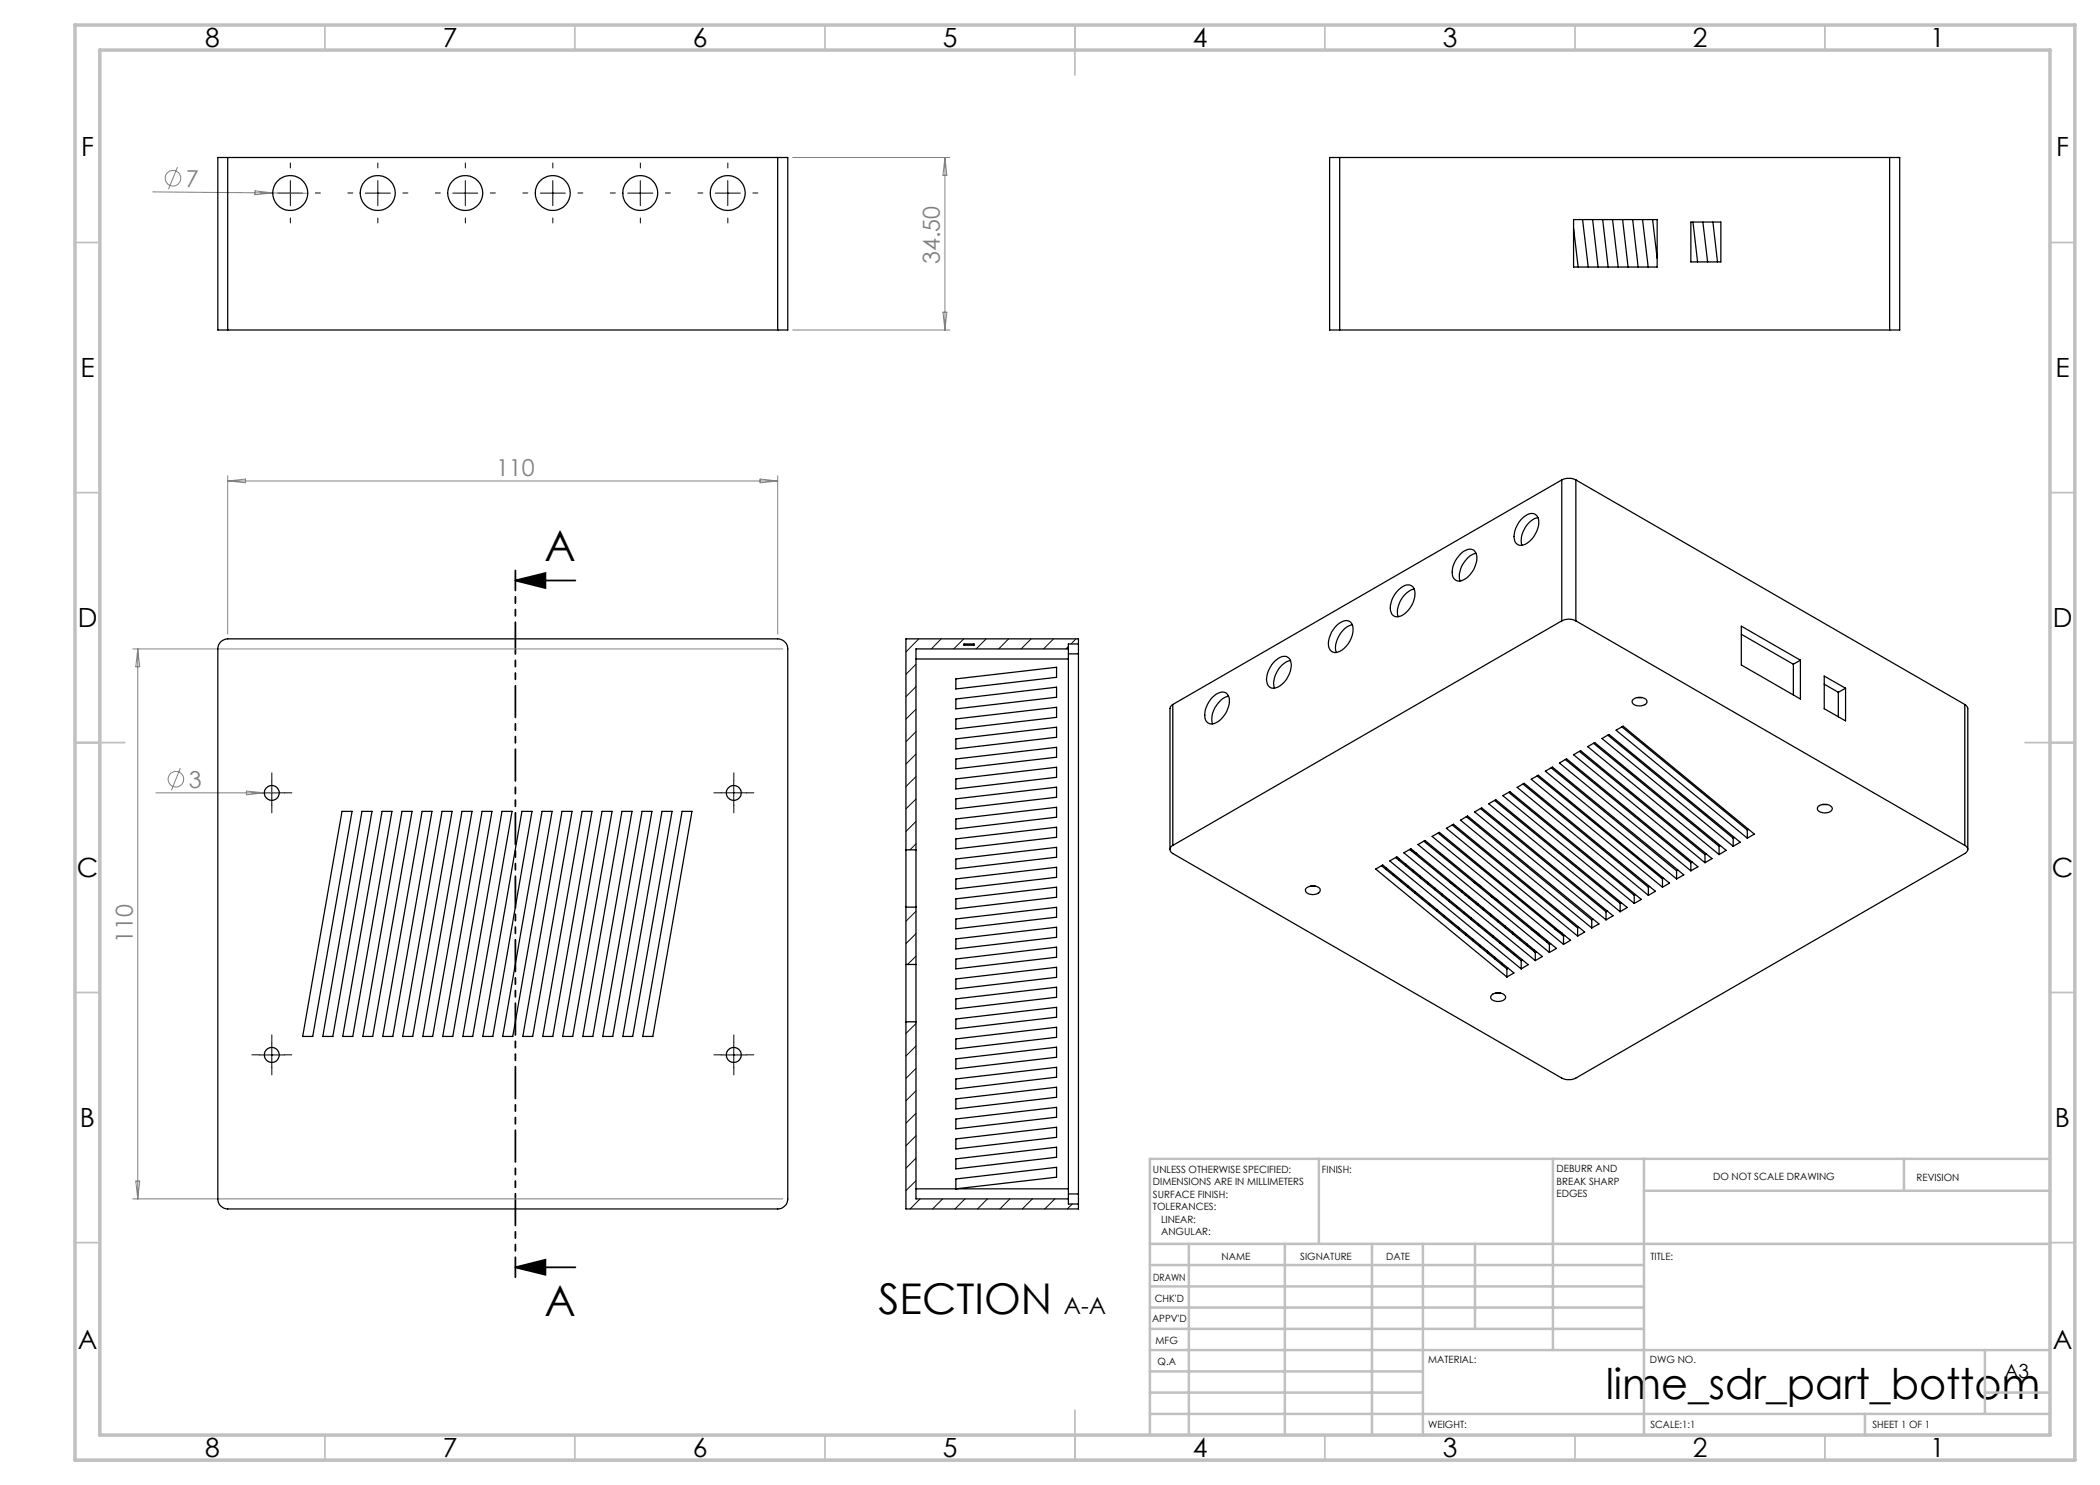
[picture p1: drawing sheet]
<svg xmlns="http://www.w3.org/2000/svg" width="420mm" height="297mm" viewBox="0 0 420 297" stroke-linecap="round" stroke-linejoin="round" font-family="sans-serif">
<g fill="none" stroke="#808080" stroke-width=".2">
<path d="M30.6 38.4l23.9 .2M35.5 33.4l-1.8 4.4M51 38.2l3.5 .4-3.5 .3zM54.5 38.6l7.1 .1M158.5 31.5h31.5M189 31.5v34.5M189 31.5l.4 3.6h-.8zM158.5 66h31.5M188.6 62.4h.8l-.4 3.6zM45.5 95.2v31.6M45.5 96.2h110M45.5 96.2l3.6-.4v.8z"/>
<path d="M152 95.8l3.5 .4-3.5 .4zM155.5 95.2v31.6M26.6 129.8h130M27.6 129.8v110M27.6 129.8l.3 3.5h-.7zM31.2 158.6h24.6M36.1 153.6l-1.8 4.5M49.3 158.2l3.5 .4-3.5 .4zM26.6 239.8h130M27.2 236.2h.7l-.3 3.6z"/>
<circle cx="34.6" cy="35.6" r="1.57"/>
<circle cx="35.2" cy="155.9" r="1.55"/>
</g>
<path d="M103 116.1l6.1-1.5v3zM103 116.1h12.1M103 253.5l6.1-1.5v2.9zM103 253.5h12.1" fill="none" stroke="#000" stroke-width=".35"/>
<g fill="none" stroke="#000" stroke-width=".2" stroke-dasharray="15.2 1.3 1.3 1.3">
<path d="M53.1 38.6h-1M58.1 33.6v-1M63.1 38.6h1M70.6 38.6h-1M75.6 33.6v-1M80.6 38.6h1M88.1 38.6h-1M93.1 33.6v-1M98.1 38.6h1M105.6 38.6h-1M110.6 33.6v-1M115.6 38.6h1"/>
<path d="M123.1 38.6h-1M128.1 33.6v-1M133.1 38.6h1M140.6 38.6h-1M145.6 33.6v-1M150.6 38.6h1M58.1 43.6v1M75.6 43.6v1M93.1 43.6v1M110.6 43.6v1M128.1 43.6v1M145.6 43.6v1"/>
<path d="M51.9 158.6h-1.5M54.4 156.1v-1.5M56.9 158.6h1.5M144.3 158.6h-1.5M146.8 156.1v-1.5M149.3 158.6h1.5M54.4 161.1v1.5M146.8 161.1v1.5M51.9 211h-1.5M54.4 208.5v-1.5M54.4 213.5v1.5M56.9 211h1.5"/>
<path d="M144.3 211h-1.5M146.8 208.5v-1.5M146.8 213.5v1.5M149.3 211h1.5"/>
</g>
<g fill="none" stroke="#000" stroke-width=".2">
<path d="M55.6 38.6h4.9M58.1 36.1v5M73.1 38.6h5M75.6 36.1v5M90.6 38.6h5M93.1 36.1v5M108.1 38.6h5M110.6 36.1v5M125.6 38.6h5M128.1 36.1v5M143.1 38.6h5M145.6 36.1v5"/>
<path d="M183.2 132.9l-2 2M183.2 137.3l-2 2M183.8 127.8l-2.6 2.6M188.2 127.8l-1.9 2M192.8 127.8l-2.1 2M197.2 127.8l-2 2M201.7 127.8l-2 2M206.2 127.8l-2 2M210.7 127.8l-2 2M213.7 129.3l-.5 .5M215.2 127.8l-1 1M51.9 158.6h5"/>
<path d="M54.4 156.1v5M144.3 158.6h5M146.8 156.1v5M183.2 141.8l-2 2M183.2 146.3l-2 2M183.2 150.8l-2 2M183.2 155.3l-2 2M183.2 159.8l-2 2M183.2 164.3l-2 2M183.2 168.8l-1.2 1.2M183.2 182.2l-2 2.1M183.2 186.7l-2 2"/>
<path d="M183.2 191.2l-1.7 1.7M51.9 211h5M54.4 208.5v5M144.3 211h5M146.8 208.5v5M183.2 204.7l-2 2M183.2 209.2l-2 2M183.2 213.7l-2 2M183.2 218.2l-2 2M183.2 222.7l-2 1.9M183.2 227.2l-2 2M183.2 231.6l-2 2"/>
<path d="M183.2 236.1l-2 2M184 239.8l-2 2M188.5 239.8l-2 2M193 239.8l-2 2M197.5 239.8l-2 2M202 239.8l-2 2M206.5 239.8l-2 2M211 239.8l-2 2M214.5 240.8l-1 1"/>
</g>
<path d="M103.1 114.1v141.3" fill="none" stroke="#000" stroke-width=".35" stroke-dasharray="6.3 1.3 1.3 1.3 1.3 1.3" stroke-dashoffset="2.3"/>
<g fill="none" stroke="#c0c0c0" stroke-width=".35">
<path d="M65 5v5M115 5v5M165 5v5M215 5v10M265 5v5M315 5v5M365 5v5M15 48.5h5M410 48.5h5M15 98.5h5M410 98.5h5M15 148.5h10"/>
<path d="M405 148.5h10M15 198.5h5M410 198.5h5M15 248.5h5M410 248.5h5M65 287v5M115 287v5M165 287v5M215 282v10M265 287v5M315 287v5M365 287v5"/>
</g>
<g fill="none" stroke="#c0c0c0" stroke-width=".5">
<path d="M263.8 231.8v17M310.6 231.8v38.2M328.8 231.8v55.2M328.8 238.2h81.2M380.8 231.8v6.4M410 231.8h-180v55.2M230 248.8h180M230 257.3h98.8M230 253h98.8M237.8 248.8v38.2M257 248.8v38.2M274.4 248.8v38.2"/>
<path d="M284.6 248.8v38.2M295 248.8v17M230 265.8h98.8M230 261.5h98.8M230 278.5h54.6M230 274.3h54.6M230 270h180M397 278.5h13M397 270v12.8M230 282.8h180M373 282.8v4.2"/>
</g>
<path d="M15 5h400v287h-400zM20 10h390v277h-390z" fill="none" stroke="#c0c0c0" stroke-width=".7"/>
<path d="M103 116.1l6.1-1.5v3zM103 253.5l6.1-1.5v2.9z" fill="#000"/>
<g fill="none" stroke="#000" stroke-width=".25">
<path d="M45.5 31.5h-1.9v34.5h1.9M45.5 31.5v34.5M45.5 31.5h110M155.5 31.5h2.1v34.5h-2.1M155.5 31.5v34.5M267.9 31.5h-2v34.5h2M267.9 31.5h110M267.9 31.5v34.5M377.9 31.5h2v34.5h-2M377.9 31.5v34.5M314.7 43.9h16.7v9.5h-16.7zM314.7 45.6l.9 7.8"/>
<path d="M316.5 43.9l1.1 9.5M318.5 43.9l1.1 9.5M320.5 43.9l1.1 9.5M322.5 43.9l1.1 9.5M324.5 43.9l1.1 9.5M326.5 43.9l1.1 9.5M328.5 43.9l1.1 9.5M330.5 43.9l.9 7.8M338.2 44.4h6v8h-6zM338.6 44.4l.9 8M340.6 44.4l.9 8M342.6 44.4l.9 8"/>
<path d="M45.5 66h110M267.9 66h110M312.3 96a3.3 3.3 0 0 1 2.9 0M312.3 96v28.2M312.3 96l-77.7 44.9M315.2 96v28.2M315.2 96l77.8 44.9M279.4 118.2l.5-.4a1.91 1.91 0 0 1 2.7-.4 4.1 4.1 0 0 1-1 4.7 2.47 2.47 0 0 1-2.9 1.1 2.4 2.4 0 0 1-.5-2.7l.5-1.2zM282.8 117.8a4.9 4.9 0 0 0-3.2 5.6M292.2 110.7a1.9 1.9 0 0 1 2.8-.4 3.8 3.8 0 0 1-.6 4.1 3.3 3.3 0 0 1-3 1.8 1.78 1.78 0 0 1-.9-2.3 5.6 5.6 0 0 1 1.7-3.2zM295.2 110.7a4.9 4.9 0 0 0-3.2 5.5M304.2 104l.4-.5a1.92 1.92 0 0 1 2.8-.4 3.8 3.8 0 0 1-.6 4.2l-.4 .5a2.51 2.51 0 0 1-2.9 1.1 3 3 0 0 1 0-3.9z"/>
<path d="M307.6 103.5a4.8 4.8 0 0 0-3.2 5.6M44.1 128.4l.7-.5 .7-.1h110a2.05 2.05 0 0 1 2.1 2v110a2.05 2.05 0 0 1-2.1 2h-110a1.99 1.99 0 0 1-1.9-2v-110a1.91 1.91 0 0 1 .5-1.4zM183.2 131.8h30.5M191.2 135.8l20.1-2.3v2l-20.1 2.3zM191.2 139.8l20.1-2.4v2l-20.1 2.4zM192.8 128.8h2v.2h-2zM213.7 129.8v2M213.7 129.8h-30.5v110h30.5M213.7 131.8v106M213.7 130.8h2M215.7 128.8v2M215.7 128.8v-1h-34.5v114h34.5v-1"/>
<path d="M215.7 128.8h-2v1M215.7 130.8v108M242.3 139.7a2.92 2.92 0 0 1 2.6-1.2 2.03 2.03 0 0 1 .8 2.8 4.7 4.7 0 0 1-3.4 3.5 1.5 1.5 0 0 1-1.4-1.8 5.5 5.5 0 0 1 1.4-3.3zM245.7 139.2a4.9 4.9 0 0 0-3.2 5.6M254.7 132.5l.4-.4a1.92 1.92 0 0 1 2.8-.4 4.2 4.2 0 0 1-1 4.7 2.51 2.51 0 0 1-2.9 1 3 3 0 0 1 0-3.8zM258.1 132.1a4.8 4.8 0 0 0-3.2 5.6M267.1 125.4l.4-.4a1.94 1.94 0 0 1 2.8-.4 4.4 4.4 0 0 1-1.5 5.1 1.9 1.9 0 0 1-2.7 .3 3.8 3.8 0 0 1 .6-4.1zM270.5 125a4.8 4.8 0 0 0-3.2 5.5M312.3 124.2a3 3 0 0 1 2.9 0M312.3 124.2l-77.7 44.9M315.2 124.2l77.8 44.9M326.6 139.9a1.87 1.87 0 0 1 2.8 .4 1.43 1.43 0 0 1-2 .8 .79 .79 0 0 1-.8-.3 .79 .79 0 0 1 0-.9z"/>
<path d="M327.4 139.5h1M348.3 125.2l11.8 6.8v7.8l-11.8-6.8zM348.3 126.9l10.4 6M358.7 132.9v6.1M360.1 132l-1.4 .9M364.8 135.2l4.3 2.5v6.5l-4.3-2.5zM364.8 136.8l2.9 1.7M367.7 138.5v4.9M369.1 137.7l-1.4 .8M191.2 143.8l20.1-2.3v2l-20.1 2.3zM191.2 147.8l20.1-2.4v2.1l-20.1 2.3zM191.2 151.8l20.1-2.3v1.9l-20.1 2.4z"/>
<path d="M191.2 155.8l20.1-2.3v2l-20.1 2.3zM191.2 159.8l20.1-2.4v2.1l-20.1 2.3zM234.6 140.9l-.5 .4-.1 .4v28.2M234.6 140.9v28.2M300.6 159.1l1.4-.8 26.3 21.6-1.5 .8zM301.7 158.5l25.1 20.6M303.4 157.5l1.4-.8 26.3 21.6-1.4 .8zM304.6 156.8l25.1 20.6M306.2 155.9l1.5-.9 26.2 21.6-1.4 .8zM307.4 155.2l25.1 20.6M309.1 154.2l1.4-.8 26.3 21.6-1.5 .8zM310.2 153.6l25.1 20.6"/>
<path d="M311.9 152.6l1.4-.8 26.3 21.6-1.4 .8zM313.1 151.9l25.1 20.6M314.7 151l1.4-.9 26.3 21.6-1.4 .8zM315.9 150.3l25.1 20.6M317.5 149.3l1.4-.8 26.3 21.6-1.4 .8zM318.7 148.7l25.1 20.6M320.4 147.7l1.4-.8 26.3 21.5-1.5 .9zM321.6 147l25 20.6M323.2 146l1.4-.8 26.3 21.6-1.4 .8zM324.4 145.4l25.1 20.6M393 140.9l.4 .4 .2 .4v28.2M393 140.9v28.2"/>
<path d="M68.4 162.3h2l-7.9 45h-2zM72.4 162.3h2l-7.8 45h-2zM76.4 162.3h2l-7.8 45h-2.1zM80.4 162.3h2l-7.9 45h-1.9zM84.4 162.3h2l-7.8 45h-2zM88.4 162.3h2l-7.8 45h-2.1zM92.4 162.3h2l-7.9 45h-1.9zM96.4 162.3h2l-7.8 45h-2.1zM100.4 162.3h2l-7.9 45h-1.9zM104.4 162.3h2l-7.8 45h-2zM108.4 162.3h2l-7.8 45h-2.1zM112.4 162.3h2l-7.9 45h-1.9z"/>
<path d="M116.4 162.3h2l-7.8 45h-2.1zM120.4 162.3h2l-7.9 45h-2zM124.4 162.3h2l-7.8 45h-2zM128.4 162.3h2l-7.8 45h-2.1zM132.4 162.3h2l-7.9 45h-1.9zM136.4 162.3h2l-7.8 45h-2zM181.2 170h2M191.2 163.8l20.1-2.3v1.9l-20.1 2.4zM191.2 167.8l20.1-2.4v2.1l-20.1 2.3zM191.2 171.8l20.1-2.3v1.9l-20.1 2.4zM191.2 175.8l20.1-2.3v2l-20.1 2.3zM191.2 179.8l20.1-2.4v2.1l-20.1 2.3z"/>
<path d="M234.6 169.1a.87 .87 0 0 0-.6 .8 .87 .87 0 0 0 .6 .8l77.7 44.9a3.3 3.3 0 0 0 2.9 0l77.8-44.9a.85 .85 0 0 0 .6-.8 .85 .85 0 0 0-.6-.8M261.3 177.6a2.17 2.17 0 0 1 2.7 .1 .93 .93 0 0 1-1.1 1.2h-.4a1.13 1.13 0 0 1-1.4-1zM262.1 177.2h1M262.9 177.2v.1M275.1 173.8l1.4-.8 26.3 21.6-1.4 .8zM276.3 173.1l25.1 20.7M277.2 173.6v.3M278 172.2l1.4-.8 26.2 21.5-1.4 .9zM278.7 174.8v.3M279.1 171.5l25.1 20.6M279.7 171.7l.1 .3M280.1 175.9v.4"/>
<path d="M280.8 170.6l1.4-.8 26.3 21.5-1.4 .8zM281.2 172.8v.4M281.6 177.1v.4M282.6 174v.4M283 178.3v.4M283.4 170.7l-1.5-.8 25.2 20.6M283.6 168.9l1.4-.8 26.3 21.6-1.4 .8zM284.1 175.2v.4M284.4 179.5l.1 .4M284.8 168.2l25.1 20.7M285.5 176.4v.4M286.4 167.3l1.5-.8 26.2 21.6-1.4 .8z"/>
<path d="M286.9 177.6l.1 .4M287.6 166.6l25.1 20.6M288.4 178.8v.4M289.3 165.7l1.4-.9 26.2 21.6-1.4 .8zM289.8 180l.1 .4M289.9 176.5l1 .5M290.4 165l25.1 20.6M290.9 177v.3M290.9 177l-.2 .1M292.1 164l1.4-.8 26.3 21.6-1.5 .8zM292.3 178.1l.1 .3M293.3 163.3l25 20.7"/>
<path d="M293.3 178.9l-.2 .1M293.8 179.3v.3M294.8 176.5l1.4 .8M294.9 162.4l1.4-.8 26.3 21.6-1.4 .8zM296.1 161.7l25.1 20.6M297.7 160.8l1.5-.9 26.2 21.6-1.4 .8zM298.1 179.2l1.5 .9M298.9 160.1l25.1 20.6M326.8 179.1v1.6M327.1 178.9l-.3 .2M329.7 177.4v1.7M329.9 177.3l-.2 .1"/>
<path d="M332.5 175.8v1.6M332.7 175.6l-.2 .2M335.3 174.2v1.6M335.6 174l-.3 .2M338.2 172.5v1.7M338.4 172.4l-.2 .1M341 170.9v1.6M341.2 170.8l-.2 .1M343.8 169.3v1.6M344.1 169.1l-.3 .2M346.6 167.6v1.7M346.9 167.5l-.3 .1"/>
<path d="M349.5 166v1.6M349.7 165.9l-.2 .1M363.6 161.3a1.99 1.99 0 0 1 2.9 .3 1.33 1.33 0 0 1-1.7 1l-.4-.1a.78 .78 0 0 1-.8-.3 .78 .78 0 0 1 0-.9zM364.5 160.9h.9M181.2 192.9h2M181.2 181.4h2M191.2 183.8l20.1-2.3v1.9l-20.1 2.4zM191.2 187.8l20.1-2.3v2l-20.1 2.3zM191.2 191.8l20.1-2.4v2l-20.1 2.4zM191.2 195.8l20.1-2.3v2l-20.1 2.3zM191.2 199.8l20.1-2.4v2.1l-20.1 2.3zM285.9 180.7v.4"/>
<path d="M287.4 181.9v.4M288.8 183.1l.1 .3M290.3 184.3v.3M291.3 181.2v.3M291.7 185.5v.3M292.7 182.3l.1 .4M293.2 186.7v.3M294.2 183.5l.1 .4M294.6 187.9v.3M295.2 180.4l.1 .4M295.7 184.7v.4M295.7 180.8l-.3 .1"/>
<path d="M296.1 189.1v.3M296.7 181.6v.4M297.1 185.9v.4M297.5 190.2v.4M298.1 182.8l.1 .4M298.3 199a1.92 1.92 0 0 1 2.8 .4 1.73 1.73 0 0 1-2.7 .6 .58 .58 0 0 1-.1-1zM298.6 187.1v.4M298.9 191.4l.1 .4M299.1 198.6h1M299.6 184v.4M299.8 198.6h.2M300 188.3v.4"/>
<path d="M300.4 192.6v.4M301 185.2l.1 .4M301.4 193.8v1.6M301.4 189.5l.1 .4M301.6 193.6l-.2 .2M302.5 186.4v.4M302.9 190.7v.4M304 187.6v.4M304.2 192.1v1.7M304.3 191.9l.1 .1M304.5 192l-.3 .1M305.4 188.8v.4"/>
<path d="M306.5 186.1l1.1 .5M306.8 190l.1 .4M307.1 190.5v1.6M307.3 190.4l-.2 .1M307.8 186.8l-.2 .2M307.9 186.9v.4M309.3 188.1l.1 .4M309.9 188.9v1.6M310.1 188.7l-.2 .2M311 185.8l1.3 .8M312.3 186.6v.3M312.3 186.6l.1 .1"/>
<path d="M312.7 187.2v1.7M312.9 187.1l-.2 .1M315.5 185.6v1.6M315.8 185.5l-.3 .1M318.3 184v1.6M318.6 183.8l-.3 .2M321.2 182.3v1.7M321.5 182.2l-.3 .1M324 180.7v1.6M324.3 180.5l-.3 .2M181.2 204.4h2M191.2 203.8l20.1-2.3v1.9l-20.1 2.4z"/>
<path d="M191.2 207.8l20.1-2.3v2l-20.1 2.3zM191.2 211.8l20.1-2.4v2.1l-20.1 2.3zM191.2 215.8l20.1-2.3v1.9l-20.1 2.4zM191.2 219.8l20.1-2.4v2.1l-20.1 2.3zM183.2 237.8h30.5M191.2 223.8l20.1-2.3v1.9l-20.1 2.4zM191.2 227.8l20.1-2.3v2l-20.1 2.3zM191.2 231.8l20.1-2.4v2.1l-20.1 2.3zM191.2 235.8l20.1-2.3v1.9l-20.1 2.4zM213.7 237.8v2M213.7 239.8v1h2M213.7 238.8h2"/>
<path d="M215.7 238.8v2"/>
<circle cx="58" cy="38.6" r="3.5"/>
<circle cx="75.5" cy="38.6" r="3.5"/>
<circle cx="93" cy="38.6" r="3.5"/>
<circle cx="110.6" cy="38.6" r="3.5"/>
<circle cx="128.1" cy="38.6" r="3.5"/>
<circle cx="145.6" cy="38.6" r="3.5"/>
<circle cx="54.4" cy="158.6" r="1.49"/>
<circle cx="146.7" cy="158.6" r="1.5"/>
<circle cx="54.3" cy="211" r="1.5"/>
<circle cx="146.8" cy="211" r="1.51"/>
</g>
<g font-size="8.5">
<text x="108.9" y="112.2">A</text>
<text x="108.9" y="263.1">A</text>
<text x="175.7" y="262.7">SECTION</text>
<text x="321.1" y="279.7">lime_sdr_part_bottom</text>
</g>
<g font-size="5.3">
<text x="41" y="9.5">8</text>
<text x="88.5" y="9.5">7</text>
<text x="138.5" y="9.5">6</text>
<text x="188.5" y="9.5">5</text>
<text x="238.5" y="9.5">4</text>
<text x="288.5" y="9.5">3</text>
<text x="338.5" y="9.5">2</text>
<text x="386" y="9.5">1</text>
<text x="16.2" y="31.2">F</text>
<text x="411.2" y="31.2">F</text>
<text x="16.1" y="75.5">E</text>
<text x="411.1" y="75.5">E</text>
<text x="15.5" y="125.5">D</text>
<text x="410.5" y="125.5">D</text>
<text x="15.4" y="175.5">C</text>
<text x="410.4" y="175.5">C</text>
<text x="16" y="225.5">B</text>
<text x="411" y="225.5">B</text>
<text x="15.5" y="269.7">A</text>
<text x="410.5" y="269.7">A</text>
<text x="41" y="291.5">8</text>
<text x="88.5" y="291.5">7</text>
<text x="138.5" y="291.5">6</text>
<text x="188.5" y="291.5">5</text>
<text x="238.5" y="291.5">4</text>
<text x="288.5" y="291.5">3</text>
<text x="338.5" y="291.5">2</text>
<text x="386" y="291.5">1</text>
</g>
<g font-size="4.7" fill="#808080">
<text x="37.2" y="37.4" transform="rotate(1 37.2 37.4)">7</text>
<text x="188" y="52.8" transform="rotate(-90 188 52.8)">34.50</text>
<text x="99.2" y="95.2">110</text>
<text x="37.8" y="157.5">3</text>
<text x="26.6" y="188.6" transform="rotate(-90 26.6 188.6)">110</text>
</g>
<text font-size="4.7" x="212.8" y="262.7">A-A</text>
<text font-size="3.9" x="400.9" y="275.5">A3</text>
<g font-size="2">
<text x="230.6" y="234.6">UNLESS OTHERWISE SPECIFIED:</text>
<text x="230.6" y="237.1">DIMENSIONS ARE IN MILLIMETERS</text>
<text x="230.6" y="239.6">SURFACE FINISH:</text>
<text x="264.4" y="234.6">FINISH:</text>
<text x="311.3" y="234.5">DEBURR AND</text>
<text x="311.3" y="237">BREAK SHARP</text>
<text x="311.3" y="239.5">EDGES</text>
<text x="342.6" y="236">DO NOT SCALE DRAWING</text>
<text x="383.3" y="236.2">REVISION</text>
<text x="230.6" y="242.1">TOLERANCES:</text>
<text x="232.2" y="244.6">LINEAR:</text>
<text x="232.2" y="247.1">ANGULAR:</text>
<text x="244.3" y="252">NAME</text>
<text x="260" y="251.9">SIGNATURE</text>
<text x="277.2" y="251.9">DATE</text>
<text x="330.1" y="251.9">TITLE:</text>
<text x="230.6" y="256.1">DRAWN</text>
<text x="230.9" y="260.3">CHK'D</text>
<text x="230.4" y="264.4">APPV'D</text>
<text x="231.1" y="268.8">MFG</text>
<text x="231.5" y="273">Q.A</text>
<text x="285.6" y="272.5">MATERIAL:</text>
<text x="330" y="272.5">DWG NO.</text>
<text x="285.6" y="285.5">WEIGHT:</text>
<text x="330.1" y="285.6">SCALE:1:1</text>
<text x="374.5" y="285.6">SHEET 1 OF 1</text>
</g>
</svg>
